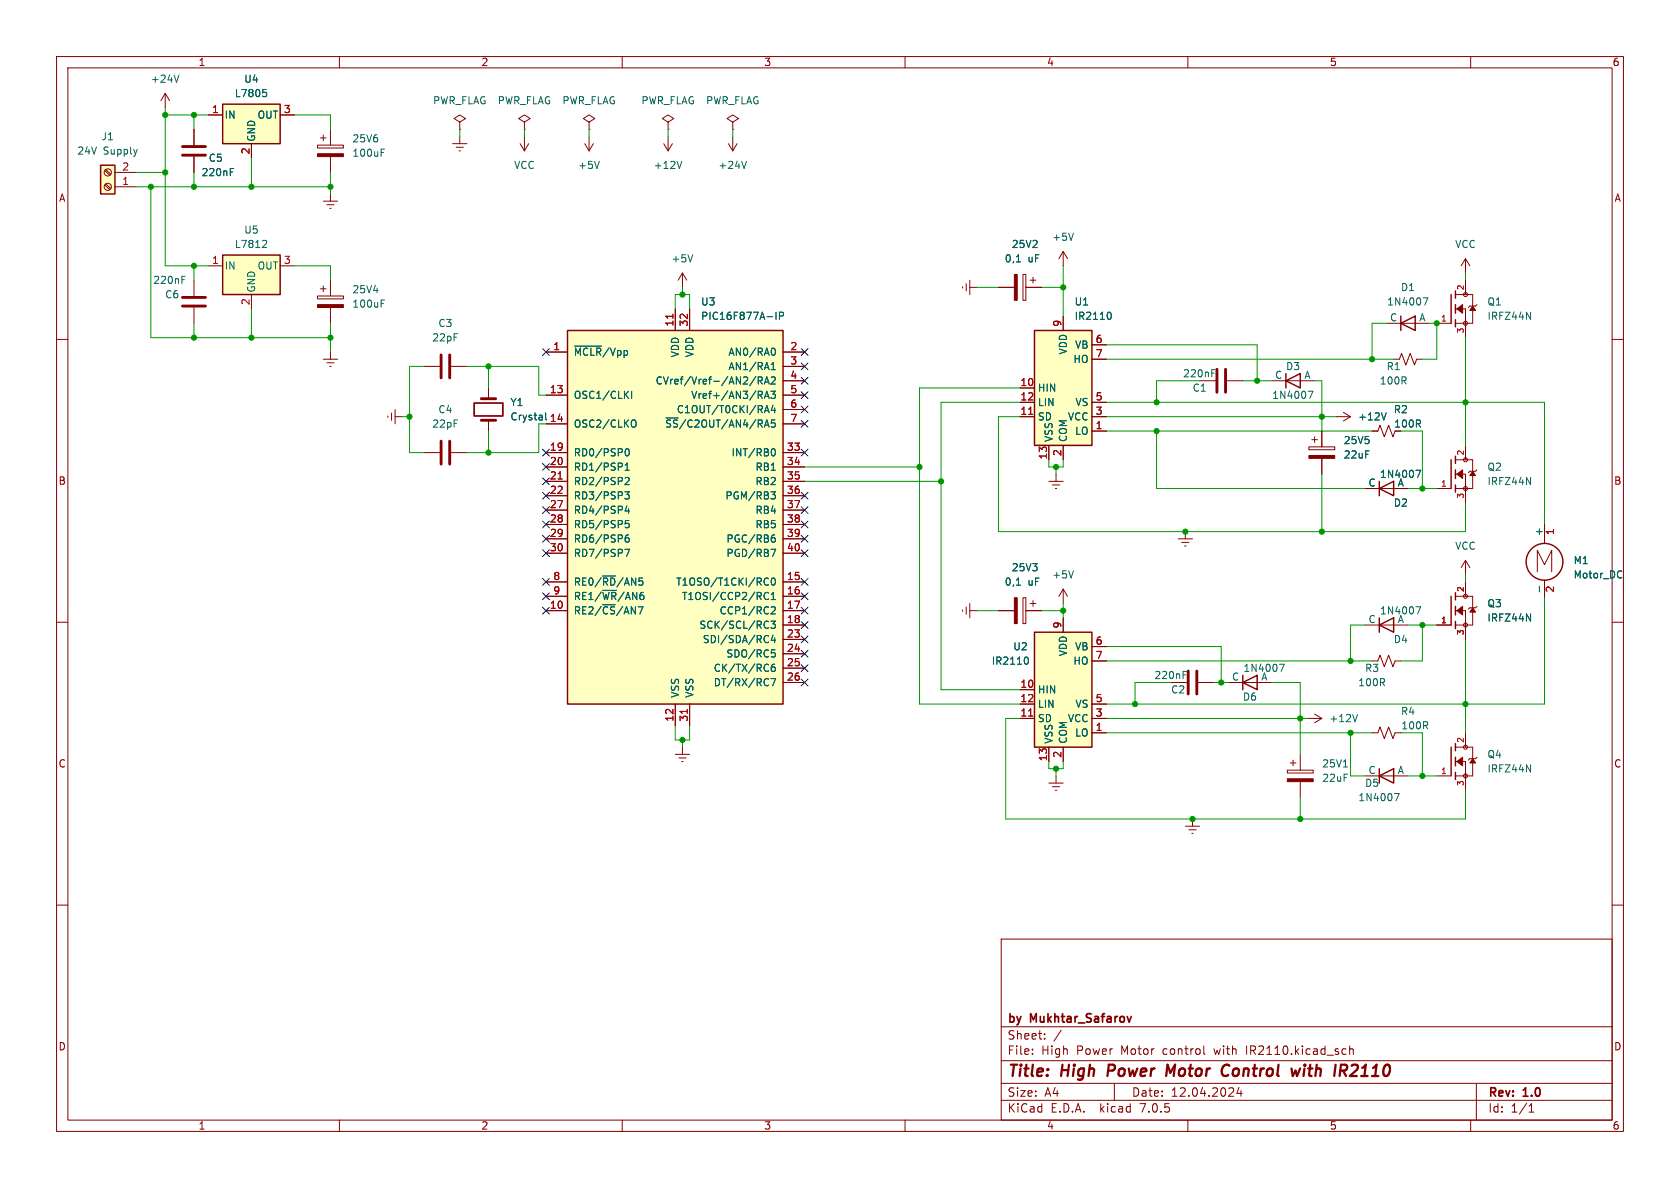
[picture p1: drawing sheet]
<svg xmlns="http://www.w3.org/2000/svg" width="297mm" height="210mm" viewBox="0 0 297 210" stroke-linecap="round" stroke-linejoin="round" font-family="sans-serif">
<g fill="none" stroke="#840000" stroke-width=".18">
<path d="M10 10h277v190h-277zM12 12h273v186h-273zM29.2 16.5l-.8 1.3M29.2 16.5v2.6M29.2 16.5l.8 1.3M60 10v2M110 10v2M160 10v2M210 10v2M260 10v2M18.5 30.1l.9 .9M18.5 32.7l.9 .8"/>
<path d="M18.7 30l.9 .8M18.7 32.5l.9 .9M20.3 33h3.8M20.3 30.5h3.8M34.3 22.9v2.8M34.3 27.7v2.8M36.8 20.3h2.6M44.4 25.4v2.5M49.5 20.3h2.6M56.1 25.7h4.6v.5h-4.6zM56.6 24.4h1.1M57.1 23.9v1"/>
<path d="M57.1 35.6h2.6M57.8 36.2h1.3M58.3 36.8h.2M58.4 22.9v2.8M58.4 27.7v2.8M58.4 34.3v1.3M80 25.4h2.5M80.6 26h1.3M81.2 26.7h.2M81.3 21.6l1-.6-1-.7-1 .7 1 .6v1.3M81.3 22.9h.1M81.3 24.1v1.3"/>
<path d="M91.9 25.4l.8 1.3M92.7 21.6l1-.6-1-.7-1 .7 1 .6v1.3M92.7 22.9h.1M92.7 24.1v2.6M93.5 25.4l-.8 1.3M103.4 25.4l.7 1.3M104.1 21.6l1.1-.6-1.1-.7-1 .7 1 .6v1.3M104.1 22.9h.1M104.1 24.1v2.6M104.9 25.4l-.8 1.3M117.3 25.4l.8 1.3M118.1 21.6l1-.6-1-.7-1 .7 1 .6v1.3"/>
<path d="M118.1 22.9h.1M118.1 24.1v2.6M118.9 25.4l-.8 1.3M128.8 25.4l.7 1.3M129.5 21.6l1.1-.6-1.1-.7-1 .7 1 .6v1.3M129.5 22.9h.1M129.5 24.1v2.6M130.3 25.4l-.8 1.3M10 60h2M34.3 49.5v2.8M34.3 54.4v2.8M36.8 47h2.6"/>
<path d="M44.4 52.1v2.5M49.5 47h2.6M56.1 52.3h4.6v.5h-4.6zM56.6 51.1h1.1M57.1 50.5v1.1M58.4 49.5v2.8M58.4 54.4v2.8M119.4 54.6v3.8M120.6 48.3v2.5M120.6 48.3l-.7 1.2M120.6 48.3l.8 1.2M121.9 54.6v3.8"/>
<path d="M170.2 50.7v.2M170.8 50.2v1.2M171.4 49.5v2.6M171.4 50.8h1.3M176.5 50.8h2.8M180.8 48.5h.6v4.6h-.6zM181.4 50.8h2.7M182.1 49.5h1M182.6 49v1M188 44.5v2.5M188 55.9v2.5M188 44.5l-.8 1.2"/>
<path d="M188 44.5l.7 1.2M245.1 57.2h7.6M254 57.2h2.5M257.3 54.6h1.8v5.1M257.3 52.1h3v5.1h-3M259.1 45.7v2.6M259.1 49.5v2.6M259.1 45.7l-.8 1.3M259.1 45.7l.7 1.3M261.1 53.8l-.2 .3h-1.1l-.2 .3M285 60h2M57.1 63.5h2.6"/>
<path d="M57.8 64.1h1.3M58.3 64.8h.2M58.4 62.2v1.3M68.6 73.5v.3M69.2 73v1.3M69.8 73.7h1.3M69.8 72.4v2.5M74.9 64.8h2.8M79.8 64.8h2.7M86.4 68.6v1.9M86.4 74.3v1.9M96.5 62.2h3.8"/>
<path d="M96.5 69.9h3.8M96.5 74.9h3.8M138.4 64.8h3.8M138.4 62.2h3.8M138.4 69.9h3.8M138.4 74.9h3.8M138.4 67.3h3.8M138.4 72.4h3.8M180.3 73.7h2.6M180.3 68.6h2.6M180.3 71.1h2.6M185.4 78.7v2.6"/>
<path d="M188 78.7v2.6M193 73.7h2.6M193 63.5h2.6M193 76.2h2.6M193 71.1h2.6M193 61h2.6M212.1 67.3h2.8M216.9 67.3h2.8M224.8 67.3h7.6M231.4 79h4.6v.5h-4.6zM231.9 77.7h1M232.4 77.2v1"/>
<path d="M233.7 76.2v2.8M236.2 73.7h2.6M237.5 72.9l1.3 .8M238.8 73.7l-1.3 .7M242.6 76.2h1l.4-1 .7 2 .8-2 .8 2 .3-1M246.4 63.5h1l.4-1 .7 2 .8-2 .8 2 .3-1h1.1M259.1 78.7v2.6M74.9 80h2.8M79.8 80h2.7M96.5 95.3h3.8M96.5 85.1h3.8M96.5 80h3.8"/>
<path d="M96.5 82.6h3.8M96.5 87.6h3.8M96.5 90.2h3.8M96.5 92.7h3.8M96.5 97.8h3.8M138.4 95.3h3.8M138.4 85.1h3.8M138.4 80h3.8M138.4 82.6h3.8M138.4 87.6h3.8M138.4 90.2h3.8M138.4 92.7h3.8"/>
<path d="M138.4 97.8h3.8M185.4 85.1h2.6M186.1 85.7h1.2M186.6 86.4h.2M186.7 83.8v1.3M208.3 95.3h2.5M208.9 95.9h1.3M209.4 96.5h.3M209.5 94v1.3M233.7 81v2.8M241.3 86.4h7.6M254 86.4h2.5"/>
<path d="M257.3 83.8h1.8v5.1M257.3 81.3h3v5.1h-3M259.1 99.1v2.5M259.1 99.1l-.8 1.2M259.1 99.1l.7 1.2M261.1 83.1l-.2 .2h-1.1l-.2 .3M273 92.7v3.4M10 110h2M96.5 108h3.8M96.5 105.4h3.8M96.5 102.9h3.8M138.4 108h3.8"/>
<path d="M138.4 105.4h3.8M138.4 110.5h3.8M138.4 102.9h3.8M138.4 113h3.8M138.4 115.6h3.8M138.4 118.1h3.8M170.2 107.8v.3M170.8 107.3v1.3M171.4 108h1.3M171.4 106.7v2.5M176.5 108h2.8M180.8 105.7h.6v4.5h-.6z"/>
<path d="M181.4 108h2.7M182.1 106.7h1M182.6 106.2v1M188 104.1l-.8 1.3M188 104.1v2.6M188 109.2v2.6M188 104.1l.7 1.3M193 114.3h2.6M193 116.8h2.6M241.3 110.5h7.6M242.6 116.8h1l.4-1 .7 2.1 .8-2.1 .8 2.1 .3-1.1h1M254 110.5h2.5"/>
<path d="M257.3 108h1.8v5M257.3 105.4h3v5.1h-3M259.1 102.9v2.5M261.1 107.2l-.2 .2h-1.1l-.2 .3M271.8 101.1v-3.8l1.2 2.5 1.3-2.5v3.8M273 102.6v2.8M285 110h2M119.4 133.4h2.5M119.4 124.5v3.8M120 134h1.3M120.5 134.6h.3M120.6 132.1v1.3"/>
<path d="M121.9 124.5v3.8M138.4 120.7h3.8M180.3 121.9h2.6M180.3 127h2.6M180.3 124.5h2.6M185.4 132.1v2.5M185.4 138.4h2.6M186.1 139.1h1.2M186.6 139.7h.2M186.7 137.2v1.2M188 132.1v2.5M193 129.5h2.6"/>
<path d="M193 127h2.6M193 124.5h2.6M207 120.7h2.8M211.8 120.7h2.8M217.2 120.7h7.6M227.6 136.1h4.6v.6h-4.6zM228.1 134.9h1M228.6 134.4v1M229.9 133.4v2.7M229.9 138.2v2.8M231.1 127h2.6M232.4 126.2l1.3 .8"/>
<path d="M233.7 127l-1.3 .8M241.3 137.2h7.6M242.6 129.5h1l.4-1 .7 2.1 .8-2.1 .8 2.1 .3-1.1h1M254 137.2h2.5M257.3 134.6h1.8v5.1M257.3 132.1h3v5.1h-3M259.1 129.5v2.6M261.1 133.9l-.2 .2h-1.1l-.2 .3M10 160h2M209.5 146.1h2.6M210.2 146.7h1.3M210.7 147.3h.2"/>
<path d="M210.8 144.8v1.3M285 160h2M177 166h108v32h-108zM60 198v2M110 198v2M160 198v2M177 194.5h108M177 191.5h108M177 187.5h108M177 181.5h108M182.5 186.3v.1M182.5 185.5v.1"/>
<path d="M184.7 183.6v.1M184.7 182.8v.1M187.6 182.1l-1.3 2M197 191.5v3M210 198v2M212.8 184.9v1.3l.2 .2M217.2 193.8h.9M218 192.4v.5M219 192.2l-.3 1.1h.9M219.4 192.8v1M237.5 185.4l.5 .1M238 186.3l-.5 .1"/>
<path d="M238.6 185.5l.2-.1 .4 .1v.9M238.6 184.9v1.5M260 198v2M261 191.5v6.5M270.3 196.6h.9M270.3 195.5l.4-.4v1.5"/>
<circle cx="19" cy="33" r=".63"/>
<circle cx="19" cy="30.5" r=".63"/>
<circle cx="259.1" cy="52.1" r=".36"/>
<circle cx="259.1" cy="57.2" r=".36"/>
<circle cx="259.1" cy="81.3" r=".36"/>
<circle cx="259.1" cy="86.4" r=".36"/>
<circle cx="259.1" cy="105.4" r=".36"/>
<circle cx="259.1" cy="110.5" r=".36"/>
<circle cx="259.1" cy="137.2" r=".36"/>
<circle cx="259.1" cy="132.1" r=".36"/>
</g>
<path d="M206.9 189.6l-.5-1.4-.2 2M216.1 189.9a.68 .68 0 0 0 .9 .2M217 188.2a.77 .77 0 0 0-.8 .5M229.8 188.9l-.5 1.3-.3-.9-.5 .9M237.1 188.2l.9 .1M237.4 189.3l.6 .9M238 189.1l-.3 .2h-.8" fill="none" stroke="#840000" stroke-width=".4"/>
<path d="M83.8 71.2h5.1v2.3h-5.1zM200 179.7l-.4 1" fill="none" stroke="#840000" stroke-width=".3"/>
<g fill="#840000" stroke="#840000" stroke-width=".18">
<path d="M56.1 27.2h4.6v.5h-4.6z"/>
<path d="M257.6 54.6l1-.8v1.6z"/>
<path d="M260.3 54.1l.6 .8h-1.1z"/>
<path d="M231.4 80.5h4.6v.5h-4.6z"/>
<path d="M179.3 105.7h.5v4.5h-.5z"/>
<path d="M227.6 137.7h4.6v.5h-4.6z"/>
<path d="M179.3 48.5h.5v4.6h-.5z"/>
<path d="M257.6 108l1-.8v1.5z"/>
<path d="M260.3 107.4l.6 .8h-1.1z"/>
<path d="M257.6 134.6l1-.7v1.5z"/>
<path d="M260.3 134.1l.6 .8h-1.1z"/>
<path d="M257.6 83.8l1-.7v1.5z"/>
<path d="M260.3 83.3l.6 .8h-1.1z"/>
<path d="M56.1 53.8h4.6v.6h-4.6z"/>
</g>
<g fill="none" stroke="#006464" stroke-width=".18">
<path d="M31.6 13.3l-.4 1.2M46.5 15.8h.6M46.9 16.3l.2 .2v.3l-.2 .3M24.3 26.4l-.4 .8M40.7 29.8h.6M67.4 26.4h.6M106 28.5l-.5 1.3M120.5 28.5l-.4 1.3M132 28.5l-.5 1.3M32.2 48.8h.6M46.9 42.5l.2 .2v.3l-.7 .8h.7M67.4 53h.6"/>
<path d="M122.5 45l-.5 1.3M137.2 55.2v1.3M137.8 55.9l.6-.1 .1-.2v-.3l-.7-.1v1.3M179.7 46.3h.7M189.8 41.2l-.4 1.3M196.2 55.2a.79 .79 0 0 1 0 1.3M251.6 52.6h.8l-.5 1.3M269.9 55.2l.7 1.3v-1.3M96.5 73v1.1l.2 .1M101.6 61.2h4.7M110.6 69.7l.5 .7M110.6 79.4l.2-.1a.68 .68 0 0 1 .5 .7 .68 .68 0 0 1-.5 .6l-.2-.1-.1-.4z"/>
<path d="M111.1 69.2l-.7 .7M111.7 69.2v1.2M111.9 74.2a.43 .43 0 0 1 .6 .5v.4a.43 .43 0 0 1-.6 .4M133.6 66.6l-1.1 1.6M134 67.3l.7-.1 .1-.2-.1-.3-.7-.1v1.3M134.4 67.3l.4 .6M135.1 67.9l.5-1.3 .4 1.3M135.1 70.4l.5-1.2 .4 1.2M135.3 67.5h.6M135.3 70.1h.6M135.3 72.6h.6M135.6 71.7l.4 1.3"/>
<path d="M136.3 69.2h.8l-.5 .4 .4 .2v.5l-.2 .1-.5-.1M136.3 66.7l.5-.1 .3 .4-.8 .9h.8M136.3 64.4l.4-.3v1.2M136.3 65.3h.8M136.5 79.4l.1-.1a.68 .68 0 0 1 .5 .7 .68 .68 0 0 1-.5 .6l-.1-.1M136.6 61.5a.68 .68 0 0 1 .5 .7 .68 .68 0 0 1-.5 .6M136.6 71.6l-.3 .9h.8M137 72.1v.9M137 74.8v.6M214.2 65.3h.6M231.3 69.2h.8l-.5 1.2M245.1 73l-.5 1.2"/>
<path d="M110.5 86.9h.7l-.4 .5 .4 .1v.6l-.2 .1-.5-.1M110.5 97.1h.8l-.5 1.3M110.5 83.1h.7M110.5 84.5l.5-.1 .2 .4-.7 .9h.7M110.5 82.2l.4-.3v1.2M110.8 89.4l-.3 .9h.8M111.1 94.6h-.3a.86 .86 0 0 0 0 1.2l.4-.1v-.4l-.2-.3-.4 .1-.1 .2M111.1 89.9v.8M111.2 92h-.6l-.1 .6 .2-.1 .4 .1 .1 .1v.5l-.2 .1-.5-.1M136.3 86.9h.8l-.5 .5 .4 .1 .1 .5-.3 .2h-.3M136.3 97.1h.8l-.5 1.3M136.6 95l.4 .1 .1 .2-.1 .4-.4 .1"/>
<path d="M136.7 94.6h.3M250.3 83.1h.9l-.6 1.3M269.9 84.4l.7 1.3v-1.3M135.1 105.7l.4 .3 .4-.1M135.5 102.2l.4 .1M135.6 109.8l.3 .1M135.9 103.3l-.4 .1M135.9 104.8l-.4-.1-.4 .3M135.9 110.9l-.3 .2M136.3 109.8h.8l-.5 .5 .4 .1v.5l-.2 .2-.5-.2M136.3 120h.8l-.5 1.2M136.3 106h.8"/>
<path d="M136.3 105.1l.4-.4v1.3M136.4 107.3h.4l.3 .3-.8 .9h.8M136.4 114.9h.6M136.5 102.3l.1-.1a.68 .68 0 0 1 .5 .6 .68 .68 0 0 1-.5 .6l-.1-.1-.2-.3zM136.5 115.4h.3l.3 .2-.1 .5h-.5M136.6 112.3l-.3 .9h.8M137 117.4l-.4 .1a.86 .86 0 0 0 0 1.2l.4-.1 .1-.5-.3-.2-.3 .1-.2 .1M137 112.8v.8M179.7 103.4h.7M181.5 116.1a.79 .79 0 0 1 0 1.3M189.8 100.9l-.4 1.3M209.2 118.7h.6"/>
<path d="M226.2 117.4h.8l-.5 1.3M250.3 107.3h.9l-.6 1.2M269.9 108.5l.7 1.3v-1.3M272.1 103.7v.9M237.5 135.6h.7M240 126.3l-.4 1.3M269.9 135.2l.7 1.3v-1.3M246.5 140.3h.8l-.5 1.2"/>
</g>
<g fill="none" stroke="#840000" stroke-width=".25">
<path d="M39.4 18.4h10.1v7h-10.1zM17.8 29.2h2.5v5.1h-2.5zM39.4 45.1h10.1v7h-10.1zM100.3 58.4h38.1v66.1h-38.1zM182.9 58.4h10.1v20.3h-10.1zM247.6 57.2l2.6-1.3v2.5zM247.6 55.9v2.5M256.5 52.1v5.1M257.3 51.4v1.3M257.3 53.8v1.6M257.3 56.5v1.3M227.3 67.3l2.6-1.3v2.6z"/>
<path d="M227.3 66v2.6M243.8 86.4l2.6-1.3v2.5zM243.8 85.1v2.5M256.5 81.3v5.1M257.3 80.6v1.3M257.3 83.1v1.5M257.3 85.7v1.3M182.9 111.8h10.1v20.3h-10.1zM219.7 119.4v2.5M243.8 110.5l2.6-1.3v2.6zM243.8 109.2v2.6M256.5 105.4v5.1"/>
<path d="M257.3 104.8v1.2M257.3 107.2v1.5M257.3 109.9v1.2M219.7 120.7l2.5-1.3v2.5zM243.8 137.2l2.6-1.3v2.5zM243.8 135.9v2.5M256.5 132.1v5.1M257.3 131.4v1.3M257.3 133.9v1.5M257.3 136.5v1.3"/>
<circle cx="273" cy="99.3" r="3.3"/>
</g>
<g fill="#ffffc2" stroke="#ffffc2" stroke-width=".18">
<path d="M39.4 18.4h10.1v7h-10.1z"/>
<path d="M39.4 45.1h10.1v7h-10.1z"/>
<path d="M17.8 29.2h2.5v5.1h-2.5z"/>
<path d="M182.9 58.4h10.1v20.3h-10.1z"/>
<path d="M182.9 111.8h10.1v20.3h-10.1z"/>
<path d="M100.3 58.4h38.1v66.1h-38.1z"/>
</g>
<g fill="none" stroke="#840000" stroke-width=".51">
<path d="M32.3 27.4h4M32.3 25.9h4M32.3 52.6h4M32.3 54.1h4M78 62.7v4.1M78 78v4M79.5 62.7v4.1M79.5 78v4M85.1 74.3h2.5M85.1 70.5h2.5M215.1 65.3v4M216.7 65.3v4"/>
<path d="M210.1 118.6v4.1M211.6 118.6v4.1"/>
</g>
<path d="M119 55.5v.8M181.9 73.2h.7M98.7 84.7h.7M121.5 125.4v.7M181.9 126.6h.7" fill="none" stroke="#a90000" stroke-width=".18"/>
<g fill="none" stroke="#009600" stroke-width=".18">
<path d="M29.2 19.1v27.9h7.6M24.1 33h34.3M24.1 30.5h5.1M26.7 33v26.7h31.7M29.2 20.3h7.6M34.3 20.3v2.6M34.3 30.5v2.5M44.4 27.9v5.1M52.1 20.3h6.3v2.6M58.4 30.5v3.8M81.3 22.9v1.2M92.7 22.9v1.2"/>
<path d="M104.1 22.9v1.2M118.1 22.9v1.2M129.5 22.9v1.2M34.3 47v2.5M34.3 57.2v2.5M44.4 54.6v5.1M52.1 47h6.3v2.5M58.4 57.2v5M119.4 54.6v-2.5h2.5v2.5M120.6 50.8v1.3M172.7 50.8h3.8M184.1 50.8h3.9"/>
<path d="M188 47v8.9M245.1 57.2h-2.5v6.3M252.7 57.2h1.3v6.3h-2.5M259.1 48.3v1.2M259.1 59.7v19M71.1 73.7h1.3M74.9 64.8h-2.5v15.2h2.5M82.5 64.8h12.7v5.1h1.3M86.4 64.8v3.8M86.4 76.2v3.8M96.5 74.9h-1.3v5.1h-12.7M180.3 73.7h-3.8v20.3h82.6v-5.1"/>
<path d="M180.3 68.6h-17.7v55.9h17.7M180.3 71.1h-13.9v50.8h13.9M195.6 73.7h40.6M195.6 76.2h47M195.6 71.1h77.4v21.6M195.6 63.5h50.8M195.6 61h26.6v6.3M204.5 76.2v10.2h36.8M212.1 67.3h-7.6v3.8M219.7 67.3h5.1M232.4 67.3h1.3v8.9M247.6 76.2h3.9v10.2"/>
<path d="M142.2 82.6h20.4M142.2 85.1h24.2M185.4 81.3v1.3h2.6v-1.3M186.7 82.6v1.2M233.7 83.8v10.2M248.9 86.4h5.1M172.7 108h3.8M184.1 108h3.9M188 106.7v2.5M195.6 116.8h47M195.6 114.3h20.3v6.4M241.3 110.5h-2.5v6.3"/>
<path d="M248.9 110.5h5.1M251.5 110.5v6.3h-3.9M259.1 101.6v1.3M259.1 113v16.5M273 105.4v19.1h-77.4M119.4 128.3v2.5h2.5v-2.5M120.6 130.8v1.3M180.3 127h-2.5v17.8h81.3v-5.1M185.4 134.6v1.3h2.6v-1.3M186.7 135.9v1.3M195.6 127h35.5M195.6 129.5h47"/>
<path d="M207 120.7h-6.3v3.8M214.6 120.7h2.6M224.8 120.7h5.1v12.7M238.8 129.5v7.7h2.5M247.6 129.5h3.9v7.7M248.9 137.2h5.1M229.9 141v3.8"/>
</g>
<g fill="none" stroke="#000084" stroke-width=".18">
<path d="M95.9 61.6l1.2 1.2M95.9 79.4l1.2 1.2M97.1 61.6l-1.2 1.2M97.1 79.4l-1.2 1.2M141.6 71.8l1.2 1.2M141.6 74.3l1.2 1.2M141.6 66.7l1.2 1.2M141.6 64.2l1.2 1.2M141.6 69.2l1.2 1.3M141.6 79.4l1.2 1.2M141.6 61.6l1.2 1.2M142.8 71.8l-1.2 1.2"/>
<path d="M142.8 74.3l-1.2 1.2M142.8 66.7l-1.2 1.2M142.8 64.2l-1.2 1.2M142.8 69.2l-1.2 1.3M142.8 79.4l-1.2 1.2M142.8 61.6l-1.2 1.2M95.9 81.9l1.2 1.3M95.9 87l1.2 1.2M95.9 92.1l1.2 1.2M95.9 84.5l1.2 1.2M95.9 89.6l1.2 1.2M95.9 94.6l1.2 1.3"/>
<path d="M95.9 97.2l1.2 1.2M97.1 81.9l-1.2 1.3M97.1 87l-1.2 1.2M97.1 92.1l-1.2 1.2M97.1 84.5l-1.2 1.2M97.1 89.6l-1.2 1.2M97.1 94.6l-1.2 1.3M97.1 97.2l-1.2 1.2M141.6 89.6l1.2 1.2M141.6 87l1.2 1.2M141.6 97.2l1.2 1.2M141.6 92.1l1.2 1.2"/>
<path d="M141.6 94.6l1.2 1.3M142.8 89.6l-1.2 1.2M142.8 87l-1.2 1.2M142.8 97.2l-1.2 1.2M142.8 92.1l-1.2 1.2M142.8 94.6l-1.2 1.3M95.9 104.8l1.2 1.2M95.9 107.3l1.2 1.3M95.9 102.3l1.2 1.2M97.1 104.8l-1.2 1.2M97.1 107.3l-1.2 1.3M97.1 102.3l-1.2 1.2"/>
<path d="M141.6 102.3l1.2 1.2M141.6 115l1.2 1.2M141.6 104.8l1.2 1.2M141.6 112.4l1.2 1.2M141.6 107.3l1.2 1.3M141.6 117.5l1.2 1.2M141.6 109.9l1.2 1.2M142.8 102.3l-1.2 1.2M142.8 115l-1.2 1.2M142.8 104.8l-1.2 1.2M142.8 112.4l-1.2 1.2M142.8 107.3l-1.2 1.3"/>
<path d="M142.8 117.5l-1.2 1.2M142.8 109.9l-1.2 1.2M141.6 120l1.2 1.3M142.8 120l-1.2 1.3"/>
</g>
<g fill="#009600" stroke="#009600" stroke-width=".18">
<circle cx="29.2" cy="20.3" r=".46"/>
<circle cx="34.3" cy="20.3" r=".46"/>
<circle cx="44.4" cy="33" r=".46"/>
<circle cx="34.3" cy="33" r=".46"/>
<circle cx="34.3" cy="59.7" r=".46"/>
<circle cx="29.2" cy="30.5" r=".46"/>
<circle cx="26.7" cy="33" r=".46"/>
<circle cx="34.3" cy="47" r=".46"/>
<circle cx="120.6" cy="130.8" r=".46"/>
<circle cx="72.4" cy="73.7" r=".46"/>
<circle cx="86.4" cy="80" r=".46"/>
<circle cx="86.4" cy="64.8" r=".46"/>
<circle cx="44.4" cy="59.7" r=".46"/>
<circle cx="58.4" cy="59.7" r=".46"/>
<circle cx="58.4" cy="33" r=".46"/>
<circle cx="209.5" cy="94" r=".46"/>
<circle cx="204.5" cy="71.1" r=".46"/>
<circle cx="204.5" cy="76.2" r=".46"/>
<circle cx="186.7" cy="82.6" r=".46"/>
<circle cx="166.4" cy="85.1" r=".46"/>
<circle cx="162.6" cy="82.6" r=".46"/>
<circle cx="188" cy="108" r=".46"/>
<circle cx="242.6" cy="63.5" r=".46"/>
<circle cx="233.7" cy="73.7" r=".46"/>
<circle cx="222.2" cy="67.3" r=".46"/>
<circle cx="254" cy="57.2" r=".46"/>
<circle cx="210.8" cy="144.8" r=".46"/>
<circle cx="229.9" cy="127" r=".46"/>
<circle cx="229.9" cy="144.8" r=".46"/>
<circle cx="186.7" cy="135.9" r=".46"/>
<circle cx="251.5" cy="110.5" r=".46"/>
<circle cx="233.7" cy="94" r=".46"/>
<circle cx="259.1" cy="71.1" r=".46"/>
<circle cx="238.8" cy="116.8" r=".46"/>
<circle cx="259.1" cy="124.5" r=".46"/>
<circle cx="251.5" cy="86.4" r=".46"/>
<circle cx="120.6" cy="52.1" r=".46"/>
<circle cx="188" cy="50.8" r=".46"/>
<circle cx="238.8" cy="129.5" r=".46"/>
<circle cx="200.7" cy="124.5" r=".46"/>
<circle cx="215.9" cy="120.7" r=".46"/>
<circle cx="251.5" cy="137.2" r=".46"/>
</g>
<g font-size="2.8" fill="#840000">
<text x="178" y="190.8">Title:</text>
<text x="187.5" y="190.8">High</text>
<text x="196.2" y="190.8">Power</text>
<text x="207.2" y="190.8">Motor</text>
<text x="217.6" y="190.8">Control</text>
<text x="230.6" y="190.8">with</text>
<text x="238.7" y="190.8">IR2110</text>
</g>
<g font-size="2.1" fill="#840000">
<text x="178" y="183.9">Sheet:</text>
<text x="178" y="181.1">by</text>
<text x="182.1" y="181.1">Mukhtar_Safarov</text>
<text x="178" y="186.6">File:</text>
<text x="184" y="186.6">High</text>
<text x="190.2" y="186.6">Power</text>
<text x="198.1" y="186.6">Motor</text>
<text x="205.5" y="186.6">control</text>
<text x="214.7" y="186.6">with</text>
<text x="220.4" y="186.6">IR2110.kicad_sch</text>
<text x="178" y="196.8">KiCad</text>
<text x="178" y="194">Size:</text>
<text x="184.6" y="194">A4</text>
<text x="185.7" y="196.8">E.D.A.</text>
<text x="194.4" y="196.8">kicad</text>
<text x="200" y="194">Date:</text>
<text x="201.5" y="196.8">7.0.5</text>
<text x="206.9" y="194">12.04.2024</text>
<text x="263" y="194.2">Rev:</text>
<text x="263" y="196.8">Id:</text>
<text x="267" y="196.8">1/1</text>
<text x="269.2" y="194.2">1.0</text>
</g>
<g font-size="1.8" fill="#840000">
<text x="35" y="11.8">1</text>
<text x="85" y="11.8">2</text>
<text x="135" y="11.8">3</text>
<text x="185" y="11.8">4</text>
<text x="235" y="11.8">5</text>
<text x="285" y="11.8">6</text>
<text x="10.4" y="35.8">A</text>
<text x="285.4" y="35.8">A</text>
<text x="246.4" y="75.8">100R</text>
<text x="10.3" y="85.8">B</text>
<text x="285.3" y="85.8">B</text>
<text x="10.3" y="135.8">C</text>
<text x="285.3" y="135.8">C</text>
<text x="10.3" y="185.8">D</text>
<text x="285.3" y="185.8">D</text>
<text x="35" y="199.8">1</text>
<text x="85" y="199.8">2</text>
<text x="135" y="199.8">3</text>
<text x="185" y="199.8">4</text>
<text x="235" y="199.8">5</text>
<text x="285" y="199.8">6</text>
</g>
<g font-size="1.8" fill="#006464">
<text x="26.6" y="14.8">+24V</text>
<text x="41.5" y="17.3">L7805</text>
<text x="43.1" y="14.8">U4</text>
<text x="39.6" y="21.1">IN</text>
<text x="45.5" y="21.1">OUT</text>
<text x="76.5" y="18.6">PWR_FLAG</text>
<text x="87.9" y="18.6">PWR_FLAG</text>
<text x="99.4" y="18.6">PWR_FLAG</text>
<text x="113.3" y="18.6">PWR_FLAG</text>
<text x="124.8" y="18.6">PWR_FLAG</text>
<text x="13.6" y="27.5">24V</text>
<text x="17.9" y="25">J1</text>
<text x="18.2" y="27.5">Supply</text>
<text x="36.8" y="28.8">C5</text>
<text x="45.3" y="25.1" transform="rotate(-90 45.3 25.1)">GND</text>
<text x="62.2" y="25.3">25V6</text>
<text x="62.2" y="27.9">100uF</text>
<text x="35.6" y="31.3">220nF</text>
<text x="90.8" y="30">VCC</text>
<text x="102.1" y="30">+5V</text>
<text x="115.5" y="30">+12V</text>
<text x="126.9" y="30">+24V</text>
<text x="43.1" y="41.5">U5</text>
<text x="39.6" y="47.8">IN</text>
<text x="41.5" y="44">L7812</text>
<text x="45.5" y="47.8">OUT</text>
<text x="118.7" y="46.5">+5V</text>
<text x="177.6" y="46.5">0,1</text>
<text x="178.8" y="44">25V2</text>
<text x="181.7" y="46.5">uF</text>
<text x="186" y="42.7">+5V</text>
<text x="257.2" y="44">VCC</text>
<text x="27" y="50.4">220nF</text>
<text x="29.1" y="52.9">C6</text>
<text x="45.3" y="51.8" transform="rotate(-90 45.3 51.8)">GND</text>
<text x="62.2" y="52">25V4</text>
<text x="247.6" y="51.6">D1</text>
<text x="62.2" y="54.5">100uF</text>
<text x="77.4" y="58">C3</text>
<text x="123.9" y="56.7">PIC16F877A-IP</text>
<text x="123.9" y="54.2">U3</text>
<text x="189.9" y="54.2">U1</text>
<text x="189.9" y="56.7">IR2110</text>
<text x="245.2" y="54.2">1N4007</text>
<text x="245.7" y="56.9">C</text>
<text x="250.9" y="56.9">A</text>
<text x="262.9" y="54.2">Q1</text>
<text x="262.9" y="56.7">IRFZ44N</text>
<text x="76.3" y="60.5">22pF</text>
<text x="101.3" y="63.1">~{MCLR}/Vpp</text>
<text x="120.2" y="63.2" transform="rotate(-90 120.2 63.2)">VDD</text>
<text x="122.7" y="63.2" transform="rotate(-90 122.7 63.2)">VDD</text>
<text x="128.8" y="63.1">AN0/RA0</text>
<text x="128.8" y="65.6">AN1/RA1</text>
<text x="188.8" y="62.7" transform="rotate(-90 188.8 62.7)">VDD</text>
<text x="189.7" y="64.3">HO</text>
<text x="190" y="61.8">VB</text>
<text x="227.3" y="65.6">D3</text>
<text x="245.1" y="65.6">R1</text>
<text x="90.2" y="71.9">Y1</text>
<text x="101.3" y="70.7">OSC1/CLKI</text>
<text x="115.9" y="68.1">CVref/Vref-/AN2/RA2</text>
<text x="122.2" y="70.7">Vref+/AN3/RA3</text>
<text x="183.4" y="69.4">HIN</text>
<text x="183.4" y="71.9">LIN</text>
<text x="190.1" y="71.9">VS</text>
<text x="209.1" y="66.9">220nF</text>
<text x="210.8" y="69.4">C1</text>
<text x="224.8" y="70.7">1N4007</text>
<text x="225.4" y="67.1">C</text>
<text x="230.5" y="67.1">A</text>
<text x="243.9" y="68.1">100R</text>
<text x="76.3" y="75.8">22pF</text>
<text x="77.4" y="73.2">C4</text>
<text x="90.2" y="74.5">Crystal</text>
<text x="101.3" y="75.8">OSC2/CLKO</text>
<text x="117.6" y="75.8">~{SS}/C2OUT/AN4/RA5</text>
<text x="119.6" y="73.2">C1OUT/T0CKI/RA4</text>
<text x="183.4" y="74.5">SD</text>
<text x="188.8" y="74.5">VCC</text>
<text x="190" y="77">LO</text>
<text x="240" y="74.5">+12V</text>
<text x="246.3" y="73.2">R2</text>
<text x="101.3" y="80.8">RD0/PSP0</text>
<text x="101.3" y="83.4">RD1/PSP1</text>
<text x="129.3" y="80.8">INT/RB0</text>
<text x="133.5" y="83.4">RB1</text>
<text x="186.2" y="78.2" transform="rotate(-90 186.2 78.2)">VSS</text>
<text x="188.8" y="78.2" transform="rotate(-90 188.8 78.2)">COM</text>
<text x="237.5" y="78.7">25V5</text>
<text x="237.5" y="81.2">22uF</text>
<text x="262.9" y="83.4">Q2</text>
<text x="101.3" y="85.9">RD2/PSP2</text>
<text x="101.3" y="88.5">RD3/PSP3</text>
<text x="128.2" y="88.5">PGM/RB3</text>
<text x="133.5" y="85.9">RB2</text>
<text x="241.9" y="86.1">C</text>
<text x="243.9" y="84.6">1N4007</text>
<text x="246.3" y="89.7">D2</text>
<text x="247" y="86.1">A</text>
<text x="262.9" y="85.9">IRFZ44N</text>
<text x="101.3" y="91">RD4/PSP4</text>
<text x="101.3" y="93.5">RD5/PSP5</text>
<text x="133.5" y="91">RB4</text>
<text x="133.5" y="93.5">RB5</text>
<text x="272.8" y="94.8" transform="rotate(-90 272.8 94.8)">+</text>
<text x="101.3" y="96.1">RD6/PSP6</text>
<text x="101.3" y="98.6">RD7/PSP7</text>
<text x="128.4" y="96.1">PGC/RB6</text>
<text x="128.4" y="98.6">PGD/RB7</text>
<text x="178.8" y="101.2">25V3</text>
<text x="257.2" y="97.3">VCC</text>
<text x="278.1" y="99.9">M1</text>
<text x="101.3" y="103.7">RE0/~{RD}/AN5</text>
<text x="101.3" y="106.2">RE1/~{WR}/AN6</text>
<text x="119.5" y="103.7">T1OSO/T1CKI/RC0</text>
<text x="120.5" y="106.2">T1OSI/CCP2/RC1</text>
<text x="177.6" y="103.7">0,1</text>
<text x="181.7" y="103.7">uF</text>
<text x="186" y="102.4">+5V</text>
<text x="262.9" y="107.5">Q3</text>
<text x="278.1" y="102.4">Motor_DC</text>
<text x="101.3" y="108.8">RE2/~{CS}/AN7</text>
<text x="123.6" y="111.3">SCK/SCL/RC3</text>
<text x="124.2" y="113.9">SDI/SDA/RC4</text>
<text x="127.2" y="108.8">CCP1/RC2</text>
<text x="241.9" y="110.2">C</text>
<text x="243.9" y="108.8">1N4007</text>
<text x="246.3" y="113.9">D4</text>
<text x="247" y="110.2">A</text>
<text x="262.9" y="110">IRFZ44N</text>
<text x="126.2" y="118.9">CK/TX/RC6</text>
<text x="128.4" y="116.4">SDO/RC5</text>
<text x="175.3" y="117.7">IR2110</text>
<text x="179.1" y="115.1">U2</text>
<text x="188.8" y="116" transform="rotate(-90 188.8 116)">VDD</text>
<text x="189.7" y="117.7">HO</text>
<text x="190" y="115.1">VB</text>
<text x="219.8" y="118.9">1N4007</text>
<text x="241.3" y="118.9">R3</text>
<text x="120.2" y="123.4" transform="rotate(-90 120.2 123.4)">VSS</text>
<text x="122.7" y="123.4" transform="rotate(-90 122.7 123.4)">VSS</text>
<text x="126.2" y="121.5">DT/RX/RC7</text>
<text x="183.4" y="122.7">HIN</text>
<text x="183.4" y="125.3">LIN</text>
<text x="190.1" y="125.3">VS</text>
<text x="204" y="120.2">220nF</text>
<text x="207" y="122.7">C2</text>
<text x="217.7" y="120.4">C</text>
<text x="219.7" y="124">D6</text>
<text x="222.9" y="120.4">A</text>
<text x="240.1" y="121.5">100R</text>
<text x="183.4" y="127.8">SD</text>
<text x="186.2" y="131.6" transform="rotate(-90 186.2 131.6)">VSS</text>
<text x="188.8" y="127.8">VCC</text>
<text x="188.8" y="131.6" transform="rotate(-90 188.8 131.6)">COM</text>
<text x="190" y="130.4">LO</text>
<text x="235" y="127.8">+12V</text>
<text x="247.6" y="126.6">R4</text>
<text x="247.7" y="129.1">100R</text>
<text x="233.7" y="135.8">25V1</text>
<text x="241.9" y="136.9">C</text>
<text x="247" y="136.9">A</text>
<text x="262.9" y="134.2">Q4</text>
<text x="262.9" y="136.7">IRFZ44N</text>
<text x="233.7" y="138.4">22uF</text>
<text x="240.1" y="141.8">1N4007</text>
<text x="241.3" y="139.3">D5</text>
</g>
<g font-size="1.8" fill="#a90000">
<text x="37.4" y="20.1">1</text>
<text x="50.1" y="20.1">3</text>
<text x="44.2" y="27.3" transform="rotate(-90 44.2 27.3)">2</text>
<text x="21.6" y="32.8">1</text>
<text x="21.6" y="30.2">2</text>
<text x="37.4" y="46.7">1</text>
<text x="50.1" y="46.7">3</text>
<text x="44.2" y="54" transform="rotate(-90 44.2 54)">2</text>
<text x="119.1" y="57.8" transform="rotate(-90 119.1 57.8)">11</text>
<text x="121.7" y="57.8" transform="rotate(-90 121.7 57.8)">32</text>
<text x="187.7" y="57.8" transform="rotate(-90 187.7 57.8)">9</text>
<text x="97.8" y="62">1</text>
<text x="139.7" y="62">2</text>
<text x="139.7" y="64.5">3</text>
<text x="193.6" y="60.7">6</text>
<text x="193.6" y="63.2">7</text>
<text x="97.2" y="69.6">13</text>
<text x="139.7" y="67.1">4</text>
<text x="139.7" y="69.6">5</text>
<text x="180.3" y="68.3">10</text>
<text x="180.3" y="70.9">12</text>
<text x="193.6" y="70.9">5</text>
<text x="97.2" y="74.7">14</text>
<text x="139.7" y="72.1">6</text>
<text x="139.7" y="74.7">7</text>
<text x="180.3" y="73.4">11</text>
<text x="193.6" y="75.9">1</text>
<text x="193.6" y="73.4">3</text>
<text x="97.2" y="79.8">19</text>
<text x="97.2" y="82.3">20</text>
<text x="139.1" y="79.8">33</text>
<text x="139.1" y="82.3">34</text>
<text x="185.2" y="81.3" transform="rotate(-90 185.2 81.3)">13</text>
<text x="187.7" y="80.7" transform="rotate(-90 187.7 80.7)">2</text>
<text x="97.2" y="84.8">21</text>
<text x="97.2" y="87.4">22</text>
<text x="97.2" y="89.9">27</text>
<text x="139.1" y="84.8">35</text>
<text x="139.1" y="87.4">36</text>
<text x="139.1" y="89.9">37</text>
<text x="97.2" y="92.5">28</text>
<text x="97.2" y="95">29</text>
<text x="139.1" y="92.5">38</text>
<text x="139.1" y="95">39</text>
<text x="275" y="94.6" transform="rotate(-90 275 94.6)">1</text>
<text x="97.2" y="97.5">30</text>
<text x="139.1" y="97.5">40</text>
<text x="97.2" y="107.7">10</text>
<text x="97.8" y="102.6">8</text>
<text x="97.8" y="105.2">9</text>
<text x="139.1" y="102.6">15</text>
<text x="139.1" y="105.2">16</text>
<text x="139.1" y="107.7">17</text>
<text x="275" y="104.8" transform="rotate(-90 275 104.8)">2</text>
<text x="139.1" y="110.2">18</text>
<text x="139.1" y="112.8">23</text>
<text x="187.7" y="111.2" transform="rotate(-90 187.7 111.2)">9</text>
<text x="139.1" y="115.3">24</text>
<text x="139.1" y="117.9">25</text>
<text x="193.6" y="114">6</text>
<text x="193.6" y="116.6">7</text>
<text x="139.1" y="120.4">26</text>
<text x="180.3" y="121.7">10</text>
<text x="180.3" y="124.2">12</text>
<text x="193.6" y="124.2">5</text>
<text x="119.1" y="127.6" transform="rotate(-90 119.1 127.6)">12</text>
<text x="121.7" y="127.6" transform="rotate(-90 121.7 127.6)">31</text>
<text x="180.3" y="126.7">11</text>
<text x="193.6" y="129.3">1</text>
<text x="193.6" y="126.7">3</text>
<text x="185.2" y="134.6" transform="rotate(-90 185.2 134.6)">13</text>
<text x="187.7" y="134" transform="rotate(-90 187.7 134)">2</text>
</g>
<g font-size="1.4" fill="#a90000">
<text x="258.8" y="51.4" transform="rotate(-90 258.8 51.4)">2</text>
<text x="254.7" y="56.9">1</text>
<text x="258.8" y="59" transform="rotate(-90 258.8 59)">3</text>
<text x="258.8" y="80.6" transform="rotate(-90 258.8 80.6)">2</text>
<text x="254.7" y="86.1">1</text>
<text x="258.8" y="88.2" transform="rotate(-90 258.8 88.2)">3</text>
<text x="258.8" y="104.7" transform="rotate(-90 258.8 104.7)">2</text>
<text x="254.7" y="110.2">1</text>
<text x="258.8" y="112.3" transform="rotate(-90 258.8 112.3)">3</text>
<text x="258.8" y="131.4" transform="rotate(-90 258.8 131.4)">2</text>
<text x="254.7" y="136.9">1</text>
<text x="258.8" y="139" transform="rotate(-90 258.8 139)">3</text>
</g>
</svg>
